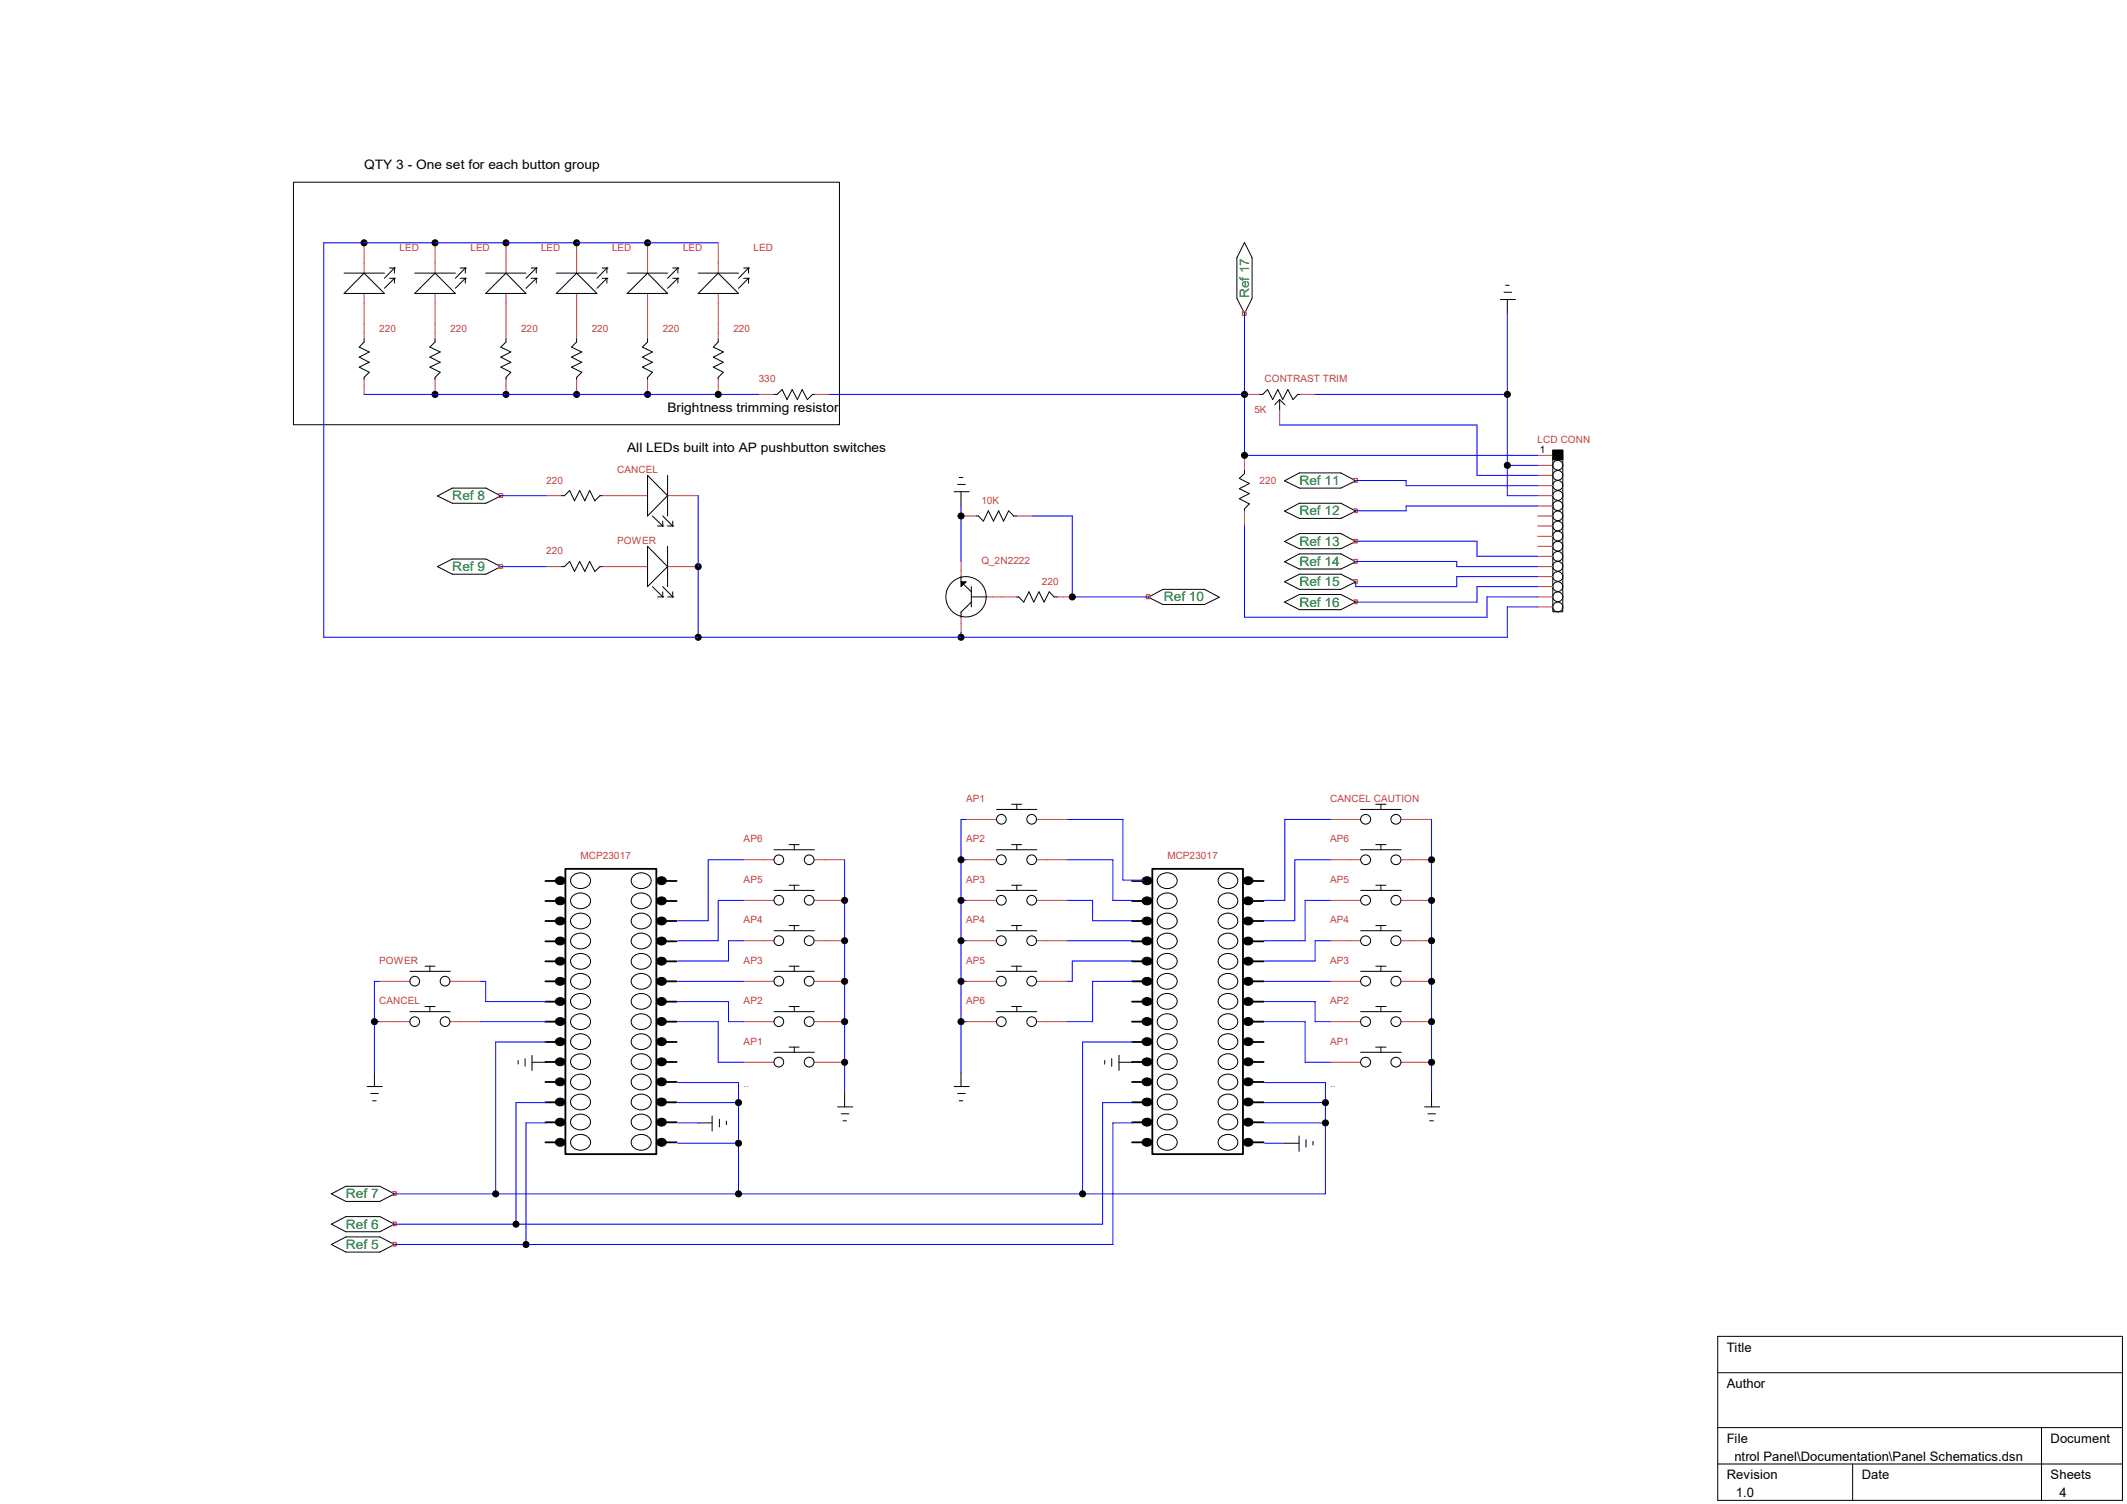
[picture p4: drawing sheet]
<svg xmlns="http://www.w3.org/2000/svg" width="297mm" height="210mm" viewBox="0 0 297 210" stroke-linecap="round" stroke-linejoin="round" font-family="sans-serif">
<g fill="none" stroke="#000" stroke-width=".25">
<path d="M76.2 139.9h1.4M76.2 137h1.4M76.2 134.2h1.4M76.2 131.4h1.4M76.2 128.6h1.4M76.2 125.8h1.4M76.2 123h1.4M79 121.3h12.7v39.9h-12.7zM93.1 137h1.4M93.1 139.9h1.4M93.1 134.2h1.4M93.1 131.4h1.4"/>
<path d="M93.1 128.6h1.4M93.1 125.8h1.4M93.1 123h1.4M158.1 139.9h1.4M158.1 137h1.4M158.1 134.2h1.4M158.1 131.4h1.4M158.1 128.6h1.4M158.1 125.8h1.4M158.1 123h1.4M160.9 121.3h12.7v39.9h-12.7zM175 137h1.4"/>
<path d="M175 139.9h1.4M175 134.2h1.4M175 131.4h1.4M175 128.6h1.4M175 125.8h1.4M175 123h1.4M76.2 159.5h1.4M76.2 156.7h1.4M76.2 153.9h1.4M76.2 151.1h1.4M76.2 148.3h1.4M76.2 145.5h1.4"/>
<path d="M76.2 142.7h1.4M93.1 151.1h1.4M93.1 153.9h1.4M93.1 156.7h1.4M93.1 159.5h1.4M93.1 148.3h1.4M93.1 142.7h1.4M93.1 145.5h1.4M158.1 159.5h1.4M158.1 156.7h1.4M158.1 153.9h1.4M158.1 151.1h1.4"/>
<path d="M158.1 148.3h1.4M158.1 145.5h1.4M158.1 142.7h1.4M175 151.1h1.4M175 153.9h1.4M175 156.7h1.4M175 159.5h1.4M175 148.3h1.4M175 142.7h1.4M175 145.5h1.4"/>
</g>
<g fill="none" stroke="#000" stroke-width=".14">
<path d="M41 25.4h76.2v33.9h-76.2zM48 38.1h5.7M50.8 38.1l2.9 2.9h-5.7zM54.4 38.9h.7M54.4 37.4h.7M55.1 38.9h.1M55.1 37.4h.1M55.1 38.9l-1.4 1.4M55.1 37.4v.7M55.1 38.9v.6M55.1 37.4l-1.4 1.5M57.9 38.1h5.7"/>
<path d="M60.7 38.1l2.9 2.9h-5.7zM64.3 38.9h.7M64.3 37.4h.7M65 38.9h.1M65 37.4h.1M65 38.9l-1.4 1.4M65 37.4v.7M65 38.9v.6M65 37.4l-1.4 1.5M67.8 38.1h5.6M70.7 38.1l2.7 2.9h-5.6zM74.2 38.9h.7"/>
<path d="M74.2 37.4h.7M74.9 38.9h.1M74.9 37.4h.1M74.9 38.9l-1.5 1.4M74.9 37.4v.7M74.9 38.9v.6M74.9 37.4l-1.5 1.5M77.7 38.1h5.7M80.5 38.1l2.9 2.9h-5.7zM84.1 38.9h.7M84.1 37.4h.7M84.8 38.9h.1"/>
<path d="M84.8 37.4h.1M84.8 38.9l-1.4 1.4M84.8 37.4v.7M84.8 38.9v.6M84.8 37.4l-1.4 1.5M87.6 38.1h5.6M90.4 38.1l2.8 2.9h-5.6zM93.9 38.9h.8M93.9 37.4h.8M94.7 38.9h.1M94.7 37.4h.1M94.7 38.9l-1.5 1.4"/>
<path d="M94.7 37.4v.7M94.7 38.9v.6M94.7 37.4l-1.5 1.5M97.5 38.1h5.6M100.3 38.1l2.8 2.9h-5.6zM103.8 38.9h.7M103.8 37.4h.7M104.5 38.9h.1M104.5 37.4h.1M104.5 38.9l-1.4 1.4M104.5 37.4v.7M104.5 38.9v.6"/>
<path d="M104.5 37.4l-1.4 1.5M173.8 33.9l1 2.1v5.7l-1 2.1-1.1-2.1v-5.7zM210.2 39.8h.5M50.8 47.3v.5l-.6 .7 1.4 .6-1.4 .8 1.4 .7-1.4 .7 1.4 .7-.8 .7v.3M60.7 47.3v.5l-.7 .7 1.5 .6-1.5 .8 1.5 .7-1.5 .7 1.5 .7-.8 .7v.3M70.7 47.3v.5l-.8 .7 1.4 .6-1.4 .8 1.4 .7-1.4 .7 1.4 .7-.6 .7v.3M80.5 47.3v.5l-.7 .7 1.4 .6-1.4 .8 1.4 .7-1.4 .7 1.4 .7-.7 .7v.3M90.4 47.3v.5l-.7 .7 1.4 .6-1.4 .8 1.4 .7-1.4 .7 1.4 .7-.7 .7v.3M100.3 47.3v.5l-.7 .7 1.4 .6-1.4 .8 1.4 .7-1.4 .7 1.4 .7-.7 .7v.3M108.1 55.1h.4l.7-.7 .7 1.4 .7-1.4 .7 1.4 .7-1.4 .7 1.4 .8-.7h.2M175.9 55.1h.4l.7-.7 .7 1.4 .7-1.4 .7 1.4 .7-1.4 .8 1.4 .6-.7h.3M178.7 55.8v1.4"/>
<path d="M178.7 55.8l-.7 .7M178.7 55.8l.7 .7M209.5 41.8h2.1M210 40.8h1.1M210.5 41.8v2M61.1 79.1l2.1-1h4.7l2 1-2 1.1h-4.7zM61.1 69.3l2.1-1.1h4.7l2 1.1-2 1h-4.7zM78.4 69.2h.4l.7-.7 .7 1.4 .7-1.4 .8 1.4 .6-1.4 .8 1.4 .7-.7h.3M78.4 79.1h.4l.7-.7 .7 1.4 .7-1.4 .8 1.4 .6-1.4 .8 1.4 .7-.7h.3M90.4 66.4l2.8 2.8-2.8 2.9zM90.4 76.3l2.8 2.8-2.8 2.8zM91.1 72.1l1.4 1.3"/>
<path d="M91.8 73.4h.7M92.5 73.4h.1M92.5 72.8v.6M92.5 72.1l1.4 1.3M93.2 66.4v5.7M93.2 76.3v5.6M93.2 73.4h.7M93.9 73.4h.1M93.9 72.8v.6M133.2 68.7h2.1M133.7 67.6h1.1M133.9 66.7h.6"/>
<path d="M134.2 68.7v2M136.3 72.1h.3l.7 .7 .7-1.5 .7 1.5 .7-1.5 .7 1.5 .7-1.5 .8 .8h.4M173.8 65.7v.4l-.7 .7 1.4 .7-1.4 .7 1.4 .7-1.4 .7 1.4 .8-.7 .7v.2M179.4 67.1l2-1.1h5.8l2.1 1.1-2.1 1.1h-5.8zM179.4 71.4l2-1.1h5.8l2.1 1.1-2.1 1h-5.8zM179.4 75.6l2-1.1h5.8l2.1 1.1-2.1 1h-5.8zM179.4 78.4l2-1.1h5.8l2.1 1.1-2.1 1.1h-5.8zM216.8 62.9h1.4v22.5h-1.4zM91.1 81.9l1.4 1.5M91.8 83.4h.7M92.5 83.4h.1M92.5 82.6v.8"/>
<path d="M92.5 81.9l1.4 1.5M93.2 83.4h.7M93.9 83.4h.1M93.9 82.6v.8M134.2 80.5v.7l1.4 1.4M135.6 84.1l-1.4 1.4v.7M135.6 81.9v2.9M135.6 83.4h2.2M142 83.4h.2l.8 .7 .7-1.5 .7 1.5 .7-1.5 .7 1.5 .7-1.5 .7 .8h.4M160.4 83.4l2-1.1h5.8l2.1 1.1-2.1 1h-5.8zM179.4 81.2l2-1h5.8l2.1 1-2.1 1.1h-5.8zM179.4 84.1l2-1.1h5.8l2.1 1.1-2.1 1h-5.8z"/>
<path d="M108.1 118.7h5.6M110.2 117.9h1.4M110.9 117.9v.8M139.1 118.7h5.7M139.1 113h5.7M141.3 117.9h1.4M141.3 112.3h1.4M142 112.3v.7M142 117.9v.8M190 118.7h5.7M190 113h5.7M192.1 117.9h1.4"/>
<path d="M192.1 112.3h1.4M192.8 112.3v.7M192.8 117.9v.8M57.2 135.6h5.7M59.4 134.9h1.3M60 134.9v.7M79.9 139.2a1.48 1.48 0 0 1 2.6 .6 1.44 1.44 0 0 1-1.4 1.1 1.44 1.44 0 0 1-1.4-1.1zM79.9 136.4a1.48 1.48 0 0 1 2.6 .6 1.44 1.44 0 0 1-1.4 1.1 1.44 1.44 0 0 1-1.4-1.1zM79.9 133.6a1.48 1.48 0 0 1 2.6 .6 1.44 1.44 0 0 1-1.4 1.1 1.44 1.44 0 0 1-1.4-1.1zM79.9 130.8a1.48 1.48 0 0 1 2.6 .6 1.44 1.44 0 0 1-1.4 1.1 1.44 1.44 0 0 1-1.4-1.1zM79.9 128a1.48 1.48 0 0 1 2.6 .6 1.44 1.44 0 0 1-1.4 1.1 1.44 1.44 0 0 1-1.4-1.1zM79.9 125.1a1.48 1.48 0 0 1 2.6 .7 1.44 1.44 0 0 1-1.4 1.1 1.44 1.44 0 0 1-1.4-1.1z"/>
<path d="M79.9 122.3a1.48 1.48 0 0 1 2.6 .7 1.44 1.44 0 0 1-1.4 1.1 1.44 1.44 0 0 1-1.4-1.1zM88.4 139.2a1.48 1.48 0 0 1 2.5 .6 1.44 1.44 0 0 1-1.4 1.1 1.44 1.44 0 0 1-1.4-1.1zM88.4 136.4a1.48 1.48 0 0 1 2.5 .6 1.44 1.44 0 0 1-1.4 1.1 1.44 1.44 0 0 1-1.4-1.1zM88.4 133.6a1.48 1.48 0 0 1 2.5 .6 1.44 1.44 0 0 1-1.4 1.1 1.44 1.44 0 0 1-1.4-1.1zM88.4 130.8a1.48 1.48 0 0 1 2.5 .6 1.44 1.44 0 0 1-1.4 1.1 1.44 1.44 0 0 1-1.4-1.1zM88.4 128a1.48 1.48 0 0 1 2.5 .6 1.44 1.44 0 0 1-1.4 1.1 1.44 1.44 0 0 1-1.4-1.1zM88.4 125.1a1.48 1.48 0 0 1 2.5 .7 1.44 1.44 0 0 1-1.4 1.1 1.44 1.44 0 0 1-1.4-1.1zM88.4 122.3a1.48 1.48 0 0 1 2.5 .7 1.44 1.44 0 0 1-1.4 1.1 1.44 1.44 0 0 1-1.4-1.1zM108.1 135.6h5.6M108.1 130h5.6M108.1 124.3h5.6M110.2 134.9h1.4"/>
<path d="M110.2 129.2h1.4M110.2 123.6h1.4M110.9 123.6v.7M110.9 129.2v.8M110.9 134.9v.7M139.1 135.6h5.7M139.1 130h5.7M139.1 124.3h5.7M141.3 134.9h1.4M141.3 129.2h1.4M141.3 123.6h1.4M142 123.6v.7"/>
<path d="M142 129.2v.8M142 134.9v.7M161.9 139.2a1.48 1.48 0 0 1 2.5 .6 1.44 1.44 0 0 1-1.4 1.1 1.44 1.44 0 0 1-1.4-1.1zM161.9 136.4a1.48 1.48 0 0 1 2.5 .6 1.44 1.44 0 0 1-1.4 1.1 1.44 1.44 0 0 1-1.4-1.1zM161.9 133.6a1.48 1.48 0 0 1 2.5 .6 1.44 1.44 0 0 1-1.4 1.1 1.44 1.44 0 0 1-1.4-1.1zM161.9 130.8a1.48 1.48 0 0 1 2.5 .6 1.44 1.44 0 0 1-1.4 1.1 1.44 1.44 0 0 1-1.4-1.1zM161.9 128a1.48 1.48 0 0 1 2.5 .6 1.44 1.44 0 0 1-1.4 1.1 1.44 1.44 0 0 1-1.4-1.1zM161.9 125.1a1.48 1.48 0 0 1 2.5 .7 1.44 1.44 0 0 1-1.4 1.1 1.44 1.44 0 0 1-1.4-1.1zM161.9 122.3a1.48 1.48 0 0 1 2.5 .7 1.44 1.44 0 0 1-1.4 1.1 1.44 1.44 0 0 1-1.4-1.1zM170.4 139.2a1.45 1.45 0 0 1 2.4 .6 1.41 1.41 0 0 1-1.3 1.1 1.41 1.41 0 0 1-1.4-1.1zM170.4 136.4a1.45 1.45 0 0 1 2.4 .6 1.41 1.41 0 0 1-1.3 1.1 1.41 1.41 0 0 1-1.4-1.1zM170.4 133.6a1.45 1.45 0 0 1 2.4 .6 1.41 1.41 0 0 1-1.3 1.1 1.41 1.41 0 0 1-1.4-1.1z"/>
<path d="M170.4 130.8a1.45 1.45 0 0 1 2.4 .6 1.41 1.41 0 0 1-1.3 1.1 1.41 1.41 0 0 1-1.4-1.1zM170.4 128a1.45 1.45 0 0 1 2.4 .6 1.41 1.41 0 0 1-1.3 1.1 1.41 1.41 0 0 1-1.4-1.1zM170.4 125.1a1.45 1.45 0 0 1 2.4 .7 1.41 1.41 0 0 1-1.3 1.1 1.41 1.41 0 0 1-1.4-1.1zM170.4 122.3a1.45 1.45 0 0 1 2.4 .7 1.41 1.41 0 0 1-1.3 1.1 1.41 1.41 0 0 1-1.4-1.1zM190 135.6h5.7M190 130h5.7M190 124.3h5.7M192.1 134.9h1.4M192.1 129.2h1.4M192.1 123.6h1.4M192.8 123.6v.7M192.8 129.2v.8"/>
<path d="M192.8 134.9v.7M51.3 151.7h2.1M51.8 152.7h1M52 153.7h.5M52.3 149.7v2M57.2 141.3h5.7M59.4 140.5h1.3M60 140.5v.8M72.3 148.1v.5M73.3 147.8v1.1M74.3 147.4v2.1M74.3 148.3h2"/>
<path d="M79.9 158.9a1.48 1.48 0 0 1 2.6 .6 1.44 1.44 0 0 1-1.4 1.1 1.44 1.44 0 0 1-1.4-1.1zM79.9 156a1.48 1.48 0 0 1 2.6 .7 1.44 1.44 0 0 1-1.4 1.1 1.44 1.44 0 0 1-1.4-1.1zM79.9 153.2a1.48 1.48 0 0 1 2.6 .7 1.44 1.44 0 0 1-1.4 1.1 1.44 1.44 0 0 1-1.4-1.1zM79.9 150.4a1.48 1.48 0 0 1 2.6 .7 1.44 1.44 0 0 1-1.4 1.1 1.44 1.44 0 0 1-1.4-1.1zM79.9 147.6a1.48 1.48 0 0 1 2.6 .7 1.44 1.44 0 0 1-1.4 1.1 1.44 1.44 0 0 1-1.4-1.1zM79.9 144.8a1.48 1.48 0 0 1 2.6 .7 1.44 1.44 0 0 1-1.4 1.1 1.44 1.44 0 0 1-1.4-1.1zM79.9 142a1.48 1.48 0 0 1 2.6 .7 1.44 1.44 0 0 1-1.4 1.1 1.44 1.44 0 0 1-1.4-1.1zM88.4 158.9a1.48 1.48 0 0 1 2.5 .6 1.44 1.44 0 0 1-1.4 1.1 1.44 1.44 0 0 1-1.4-1.1zM88.4 156a1.48 1.48 0 0 1 2.5 .7 1.44 1.44 0 0 1-1.4 1.1 1.44 1.44 0 0 1-1.4-1.1zM88.4 153.2a1.48 1.48 0 0 1 2.5 .7 1.44 1.44 0 0 1-1.4 1.1 1.44 1.44 0 0 1-1.4-1.1zM88.4 150.4a1.48 1.48 0 0 1 2.5 .7 1.44 1.44 0 0 1-1.4 1.1 1.44 1.44 0 0 1-1.4-1.1zM88.4 147.6a1.48 1.48 0 0 1 2.5 .7 1.44 1.44 0 0 1-1.4 1.1 1.44 1.44 0 0 1-1.4-1.1z"/>
<path d="M88.4 144.8a1.48 1.48 0 0 1 2.5 .7 1.44 1.44 0 0 1-1.4 1.1 1.44 1.44 0 0 1-1.4-1.1zM88.4 142a1.48 1.48 0 0 1 2.5 .7 1.44 1.44 0 0 1-1.4 1.1 1.44 1.44 0 0 1-1.4-1.1zM97.5 156.8h1.9M99.4 155.8v2.1M100.5 156.3v1.1M101.4 156.5v.6M108.1 146.9h5.6M108.1 141.3h5.6M110.2 146.2h1.4M110.2 140.5h1.4M110.9 140.5v.8M110.9 146.2v.7"/>
<path d="M117 154.6h2.1M117.5 155.5h1M117.7 156.5h.5M117.9 152.6v2M133.2 151.7h2.1M133.7 152.7h1.1M133.9 153.7h.6M134.2 149.7v2M139.1 141.3h5.7M141.3 140.5h1.4M142 140.5v.8M154.3 148.1v.5"/>
<path d="M155.2 147.8v1.1M156.3 148.3h1.9M156.3 147.4v2.1M161.9 158.9a1.48 1.48 0 0 1 2.5 .6 1.44 1.44 0 0 1-1.4 1.1 1.44 1.44 0 0 1-1.4-1.1zM161.9 156a1.48 1.48 0 0 1 2.5 .7 1.44 1.44 0 0 1-1.4 1.1 1.44 1.44 0 0 1-1.4-1.1zM161.9 153.2a1.48 1.48 0 0 1 2.5 .7 1.44 1.44 0 0 1-1.4 1.1 1.44 1.44 0 0 1-1.4-1.1zM161.9 150.4a1.48 1.48 0 0 1 2.5 .7 1.44 1.44 0 0 1-1.4 1.1 1.44 1.44 0 0 1-1.4-1.1zM161.9 147.6a1.48 1.48 0 0 1 2.5 .7 1.44 1.44 0 0 1-1.4 1.1 1.44 1.44 0 0 1-1.4-1.1zM161.9 144.8a1.48 1.48 0 0 1 2.5 .7 1.44 1.44 0 0 1-1.4 1.1 1.44 1.44 0 0 1-1.4-1.1zM161.9 142a1.48 1.48 0 0 1 2.5 .7 1.44 1.44 0 0 1-1.4 1.1 1.44 1.44 0 0 1-1.4-1.1zM170.4 158.9a1.45 1.45 0 0 1 2.4 .6 1.41 1.41 0 0 1-1.3 1.1 1.41 1.41 0 0 1-1.4-1.1zM170.4 156a1.45 1.45 0 0 1 2.4 .7 1.41 1.41 0 0 1-1.3 1.1 1.41 1.41 0 0 1-1.4-1.1z"/>
<path d="M170.4 153.2a1.45 1.45 0 0 1 2.4 .7 1.41 1.41 0 0 1-1.3 1.1 1.41 1.41 0 0 1-1.4-1.1zM170.4 150.4a1.45 1.45 0 0 1 2.4 .7 1.41 1.41 0 0 1-1.3 1.1 1.41 1.41 0 0 1-1.4-1.1zM170.4 147.6a1.45 1.45 0 0 1 2.4 .7 1.41 1.41 0 0 1-1.3 1.1 1.41 1.41 0 0 1-1.4-1.1zM170.4 144.8a1.45 1.45 0 0 1 2.4 .7 1.41 1.41 0 0 1-1.3 1.1 1.41 1.41 0 0 1-1.4-1.1zM170.4 142a1.45 1.45 0 0 1 2.4 .7 1.41 1.41 0 0 1-1.3 1.1 1.41 1.41 0 0 1-1.4-1.1zM179.4 159.6h2M181.4 158.6v2.2M182.4 159.1v1.1M183.3 159.4v.5M190 146.9h5.7M190 141.3h5.7M192.1 146.2h1.4"/>
<path d="M192.1 140.5h1.4M192.8 140.5v.8M192.8 146.2v.7M198.9 154.6h2.1M199.4 155.5h1M199.6 156.5h.6M199.9 152.6v2M46.3 173.8l2-1.1h4.7l2.1 1.1-2.1 1h-4.7zM46.3 170.9l2-1h4.7l2.1 1-2.1 1.1h-4.7zM46.3 166.7l2-1h4.7l2.1 1-2.1 1.1h-4.7zM239.9 186.6h56.5v22.9h-56.5zM239.9 191.7h56.5"/>
<path d="M239.9 199.3h56.5M285.1 199.3v10.2M239.9 204.4h56.5M258.7 204.4v5.1"/>
<circle cx="217.5" cy="79.1" r=".69"/>
<circle cx="217.5" cy="69.2" r=".69"/>
<circle cx="217.5" cy="74.9" r=".69"/>
<circle cx="217.5" cy="65" r=".69"/>
<circle cx="217.5" cy="72" r=".69"/>
<circle cx="217.5" cy="76.3" r=".69"/>
<circle cx="217.5" cy="77.7" r=".69"/>
<circle cx="217.5" cy="67.8" r=".69"/>
<circle cx="217.5" cy="70.6" r=".69"/>
<circle cx="217.5" cy="66.4" r=".69"/>
<circle cx="217.5" cy="73.5" r=".69"/>
<circle cx="134.9" cy="83.3" r="2.82"/>
<circle cx="217.5" cy="80.5" r=".69"/>
<circle cx="217.5" cy="81.9" r=".69"/>
<circle cx="217.5" cy="83.3" r=".69"/>
<circle cx="217.5" cy="84.8" r=".69"/>
<circle cx="139.8" cy="114.4" r=".68"/>
<circle cx="144.1" cy="114.4" r=".68"/>
<circle cx="190.7" cy="114.4" r=".69"/>
<circle cx="194.9" cy="114.4" r=".69"/>
<circle cx="57.9" cy="137" r=".68"/>
<circle cx="62.1" cy="137" r=".68"/>
<circle cx="108.8" cy="125.7" r=".68"/>
<circle cx="108.8" cy="137" r=".68"/>
<circle cx="108.8" cy="131.4" r=".68"/>
<circle cx="108.8" cy="120.1" r=".68"/>
<circle cx="113" cy="137" r=".68"/>
<circle cx="113" cy="120.1" r=".68"/>
<circle cx="113" cy="131.4" r=".68"/>
<circle cx="113" cy="125.7" r=".68"/>
<circle cx="139.8" cy="131.4" r=".68"/>
<circle cx="139.8" cy="125.7" r=".68"/>
<circle cx="139.8" cy="137" r=".68"/>
<circle cx="139.8" cy="120.1" r=".68"/>
<circle cx="144.1" cy="125.7" r=".68"/>
<circle cx="144.1" cy="131.4" r=".68"/>
<circle cx="144.1" cy="120.1" r=".68"/>
<circle cx="144.1" cy="137" r=".68"/>
<circle cx="190.7" cy="125.7" r=".69"/>
<circle cx="190.7" cy="120.1" r=".69"/>
<circle cx="190.7" cy="131.4" r=".69"/>
<circle cx="190.7" cy="137" r=".69"/>
<circle cx="194.9" cy="137" r=".69"/>
<circle cx="194.9" cy="131.4" r=".69"/>
<circle cx="194.9" cy="125.7" r=".69"/>
<circle cx="194.9" cy="120.1" r=".69"/>
<circle cx="57.9" cy="142.7" r=".68"/>
<circle cx="62.1" cy="142.7" r=".68"/>
<circle cx="108.8" cy="148.3" r=".68"/>
<circle cx="108.8" cy="142.7" r=".68"/>
<circle cx="113" cy="148.3" r=".68"/>
<circle cx="113" cy="142.7" r=".68"/>
<circle cx="139.8" cy="142.7" r=".68"/>
<circle cx="144.1" cy="142.7" r=".68"/>
<circle cx="190.7" cy="142.7" r=".69"/>
<circle cx="190.7" cy="148.3" r=".69"/>
<circle cx="194.9" cy="142.7" r=".69"/>
<circle cx="194.9" cy="148.3" r=".69"/>
</g>
<g fill="#000" stroke="#000" stroke-width=".14">
<path d="M216.8 62.9h1.4v1.3h-1.4z" fill-rule="evenodd"/>
<path d="M77.8 139.5a.62 .62 0 0 1 .8-.1 .62 .62 0 0 1 .1 .8 .62 .62 0 0 1-.9 .1 .62 .62 0 0 1 0-.8z" fill-rule="evenodd"/>
<path d="M77.8 136.6a.62 .62 0 0 1 .8 0 .62 .62 0 0 1 .1 .8 .62 .62 0 0 1-.9 .1 .62 .62 0 0 1 0-.9z" fill-rule="evenodd"/>
<path d="M77.8 133.8a.62 .62 0 0 1 .8-.1 .62 .62 0 0 1 .1 .9 .62 .62 0 0 1-.9 .1 .62 .62 0 0 1 0-.9z" fill-rule="evenodd"/>
<path d="M77.8 131a.62 .62 0 0 1 .8-.1 .62 .62 0 0 1 .1 .9 .62 .62 0 0 1-.9 .1 .62 .62 0 0 1 0-.9z" fill-rule="evenodd"/>
<path d="M77.8 128.2a.62 .62 0 0 1 .8-.1 .62 .62 0 0 1 .1 .9 .62 .62 0 0 1-.9 .1 .62 .62 0 0 1 0-.9z" fill-rule="evenodd"/>
<path d="M77.8 125.4a.62 .62 0 0 1 .8-.1 .62 .62 0 0 1 .1 .9 .62 .62 0 0 1-.9 .1 .62 .62 0 0 1 0-.9z" fill-rule="evenodd"/>
<path d="M77.8 122.6a.62 .62 0 0 1 .8-.1 .62 .62 0 0 1 .1 .9 .62 .62 0 0 1-.9 .1 .62 .62 0 0 1 0-.9z" fill-rule="evenodd"/>
<path d="M91.9 136.6a.62 .62 0 0 1 .9 0 .62 .62 0 0 1 .1 .8 .62 .62 0 0 1-.9 .1 .62 .62 0 0 1-.1-.9z" fill-rule="evenodd"/>
<path d="M91.9 139.5a.62 .62 0 0 1 .9-.1 .62 .62 0 0 1 .1 .8 .62 .62 0 0 1-.9 .1 .62 .62 0 0 1-.1-.8z" fill-rule="evenodd"/>
<path d="M91.9 133.8a.62 .62 0 0 1 .9-.1 .62 .62 0 0 1 .1 .9 .62 .62 0 0 1-.9 .1 .62 .62 0 0 1-.1-.9z" fill-rule="evenodd"/>
<path d="M91.9 131a.62 .62 0 0 1 .9-.1 .62 .62 0 0 1 .1 .9 .62 .62 0 0 1-.9 .1 .62 .62 0 0 1-.1-.9z" fill-rule="evenodd"/>
<path d="M91.9 128.2a.62 .62 0 0 1 .9-.1 .62 .62 0 0 1 .1 .9 .62 .62 0 0 1-.9 .1 .62 .62 0 0 1-.1-.9z" fill-rule="evenodd"/>
<path d="M91.9 125.4a.62 .62 0 0 1 .9-.1 .62 .62 0 0 1 .1 .9 .62 .62 0 0 1-.9 .1 .62 .62 0 0 1-.1-.9z" fill-rule="evenodd"/>
<path d="M91.9 122.6a.62 .62 0 0 1 .9-.1 .62 .62 0 0 1 .1 .9 .62 .62 0 0 1-.9 .1 .62 .62 0 0 1-.1-.9z" fill-rule="evenodd"/>
<path d="M159.7 139.5a.68 .68 0 0 1 .8-.1 .68 .68 0 0 1 .3 .7 .69 .69 0 0 1-.8 .3 .69 .69 0 0 1-.5-.8z" fill-rule="evenodd"/>
<path d="M159.7 136.6a.68 .68 0 0 1 .8-.1 .68 .68 0 0 1 .3 .7 .69 .69 0 0 1-.8 .4 .69 .69 0 0 1-.5-.8z" fill-rule="evenodd"/>
<path d="M159.7 133.8a.68 .68 0 0 1 .8-.1 .68 .68 0 0 1 .3 .7 .69 .69 0 0 1-.8 .4 .69 .69 0 0 1-.5-.8z" fill-rule="evenodd"/>
<path d="M159.7 131a.68 .68 0 0 1 .8-.1 .68 .68 0 0 1 .3 .7 .69 .69 0 0 1-.8 .3 .69 .69 0 0 1-.5-.7z" fill-rule="evenodd"/>
<path d="M159.7 128.2a.68 .68 0 0 1 .8-.1 .68 .68 0 0 1 .3 .7 .69 .69 0 0 1-.8 .4 .69 .69 0 0 1-.5-.8z" fill-rule="evenodd"/>
<path d="M159.7 125.4a.68 .68 0 0 1 .8-.1 .68 .68 0 0 1 .3 .7 .69 .69 0 0 1-.8 .3 .69 .69 0 0 1-.5-.7z" fill-rule="evenodd"/>
<path d="M159.7 122.6a.68 .68 0 0 1 .8-.1 .68 .68 0 0 1 .3 .7 .69 .69 0 0 1-.8 .3 .69 .69 0 0 1-.5-.7z" fill-rule="evenodd"/>
<path d="M173.8 136.6a.62 .62 0 0 1 .9 0 .62 .62 0 0 1 .1 .8 .62 .62 0 0 1-.9 .1 .62 .62 0 0 1-.1-.9z" fill-rule="evenodd"/>
<path d="M173.8 139.5a.62 .62 0 0 1 .9-.1 .62 .62 0 0 1 .1 .8 .62 .62 0 0 1-.9 .1 .62 .62 0 0 1-.1-.8z" fill-rule="evenodd"/>
<path d="M173.8 133.8a.62 .62 0 0 1 .9-.1 .62 .62 0 0 1 .1 .9 .62 .62 0 0 1-.9 .1 .62 .62 0 0 1-.1-.9z" fill-rule="evenodd"/>
<path d="M173.8 131a.62 .62 0 0 1 .9-.1 .62 .62 0 0 1 .1 .9 .62 .62 0 0 1-.9 .1 .62 .62 0 0 1-.1-.9z" fill-rule="evenodd"/>
<path d="M173.8 128.2a.62 .62 0 0 1 .9-.1 .62 .62 0 0 1 .1 .9 .62 .62 0 0 1-.9 .1 .62 .62 0 0 1-.1-.9z" fill-rule="evenodd"/>
<path d="M173.8 125.4a.62 .62 0 0 1 .9-.1 .62 .62 0 0 1 .1 .9 .62 .62 0 0 1-.9 .1 .62 .62 0 0 1-.1-.9z" fill-rule="evenodd"/>
<path d="M173.8 122.6a.62 .62 0 0 1 .9-.1 .62 .62 0 0 1 .1 .9 .62 .62 0 0 1-.9 .1 .62 .62 0 0 1-.1-.9z" fill-rule="evenodd"/>
<path d="M77.8 159.1a.62 .62 0 0 1 .8-.1 .62 .62 0 0 1 .1 .9 .62 .62 0 0 1-.9 .1 .62 .62 0 0 1 0-.9z" fill-rule="evenodd"/>
<path d="M77.8 156.3a.62 .62 0 0 1 .8-.1 .62 .62 0 0 1 .1 .9 .62 .62 0 0 1-.9 .1 .62 .62 0 0 1 0-.9z" fill-rule="evenodd"/>
<path d="M77.8 153.5a.62 .62 0 0 1 .8-.1 .62 .62 0 0 1 .1 .9 .62 .62 0 0 1-.9 .1 .62 .62 0 0 1 0-.9z" fill-rule="evenodd"/>
<path d="M77.8 150.7a.62 .62 0 0 1 .8-.1 .62 .62 0 0 1 .1 .9 .62 .62 0 0 1-.9 0 .62 .62 0 0 1 0-.8z" fill-rule="evenodd"/>
<path d="M77.8 147.9a.62 .62 0 0 1 .8-.1 .62 .62 0 0 1 .1 .9 .62 .62 0 0 1-.9 .1 .62 .62 0 0 1 0-.9z" fill-rule="evenodd"/>
<path d="M77.8 145.1a.62 .62 0 0 1 .8-.1 .62 .62 0 0 1 .1 .8 .62 .62 0 0 1-.9 .1 .62 .62 0 0 1 0-.8z" fill-rule="evenodd"/>
<path d="M77.8 142.3a.62 .62 0 0 1 .8-.1 .62 .62 0 0 1 .1 .8 .62 .62 0 0 1-.9 .1 .62 .62 0 0 1 0-.8z" fill-rule="evenodd"/>
<path d="M91.9 150.7a.62 .62 0 0 1 .9-.1 .62 .62 0 0 1 .1 .9 .62 .62 0 0 1-.9 0 .62 .62 0 0 1-.1-.8z" fill-rule="evenodd"/>
<path d="M91.9 153.5a.62 .62 0 0 1 .9-.1 .62 .62 0 0 1 .1 .9 .62 .62 0 0 1-.9 .1 .62 .62 0 0 1-.1-.9z" fill-rule="evenodd"/>
<path d="M91.9 156.3a.62 .62 0 0 1 .9-.1 .62 .62 0 0 1 .1 .9 .62 .62 0 0 1-.9 .1 .62 .62 0 0 1-.1-.9z" fill-rule="evenodd"/>
<path d="M91.9 159.1a.62 .62 0 0 1 .9-.1 .62 .62 0 0 1 .1 .9 .62 .62 0 0 1-.9 .1 .62 .62 0 0 1-.1-.9z" fill-rule="evenodd"/>
<path d="M91.9 147.9a.62 .62 0 0 1 .9-.1 .62 .62 0 0 1 .1 .9 .62 .62 0 0 1-.9 .1 .62 .62 0 0 1-.1-.9z" fill-rule="evenodd"/>
<path d="M91.9 142.3a.62 .62 0 0 1 .9-.1 .62 .62 0 0 1 .1 .8 .62 .62 0 0 1-.9 .1 .62 .62 0 0 1-.1-.8z" fill-rule="evenodd"/>
<path d="M91.9 145.1a.62 .62 0 0 1 .9-.1 .62 .62 0 0 1 .1 .8 .62 .62 0 0 1-.9 .1 .62 .62 0 0 1-.1-.8z" fill-rule="evenodd"/>
<path d="M159.7 159.1a.68 .68 0 0 1 .8-.1 .68 .68 0 0 1 .3 .7 .69 .69 0 0 1-.8 .4 .69 .69 0 0 1-.5-.8z" fill-rule="evenodd"/>
<path d="M159.7 156.3a.68 .68 0 0 1 .8-.1 .68 .68 0 0 1 .3 .7 .69 .69 0 0 1-.8 .3 .69 .69 0 0 1-.5-.7z" fill-rule="evenodd"/>
<path d="M159.7 153.5a.68 .68 0 0 1 .8-.1 .68 .68 0 0 1 .3 .7 .69 .69 0 0 1-.8 .3 .69 .69 0 0 1-.5-.7z" fill-rule="evenodd"/>
<path d="M159.7 150.7a.68 .68 0 0 1 .8-.1 .68 .68 0 0 1 .3 .7 .69 .69 0 0 1-.8 .3 .69 .69 0 0 1-.5-.7z" fill-rule="evenodd"/>
<path d="M159.7 147.9a.68 .68 0 0 1 .8-.1 .68 .68 0 0 1 .3 .7 .69 .69 0 0 1-.8 .3 .69 .69 0 0 1-.5-.7z" fill-rule="evenodd"/>
<path d="M159.7 145.1a.68 .68 0 0 1 .8-.1 .68 .68 0 0 1 .3 .7 .69 .69 0 0 1-.8 .3 .69 .69 0 0 1-.5-.8z" fill-rule="evenodd"/>
<path d="M159.7 142.3a.68 .68 0 0 1 .8-.2 .68 .68 0 0 1 .3 .8 .69 .69 0 0 1-.8 .3 .69 .69 0 0 1-.5-.8z" fill-rule="evenodd"/>
<path d="M173.8 150.7a.62 .62 0 0 1 .9-.1 .62 .62 0 0 1 .1 .9 .62 .62 0 0 1-.9 0 .62 .62 0 0 1-.1-.8z" fill-rule="evenodd"/>
<path d="M173.8 153.5a.62 .62 0 0 1 .9-.1 .62 .62 0 0 1 .1 .9 .62 .62 0 0 1-.9 .1 .62 .62 0 0 1-.1-.9z" fill-rule="evenodd"/>
<path d="M173.8 156.3a.62 .62 0 0 1 .9-.1 .62 .62 0 0 1 .1 .9 .62 .62 0 0 1-.9 .1 .62 .62 0 0 1-.1-.9z" fill-rule="evenodd"/>
<path d="M173.8 159.1a.62 .62 0 0 1 .9-.1 .62 .62 0 0 1 .1 .9 .62 .62 0 0 1-.9 .1 .62 .62 0 0 1-.1-.9z" fill-rule="evenodd"/>
<path d="M173.8 147.9a.62 .62 0 0 1 .9-.1 .62 .62 0 0 1 .1 .9 .62 .62 0 0 1-.9 .1 .62 .62 0 0 1-.1-.9z" fill-rule="evenodd"/>
<path d="M173.8 142.3a.62 .62 0 0 1 .9-.1 .62 .62 0 0 1 .1 .8 .62 .62 0 0 1-.9 .1 .62 .62 0 0 1-.1-.8z" fill-rule="evenodd"/>
<path d="M173.8 145.1a.62 .62 0 0 1 .9-.1 .62 .62 0 0 1 .1 .8 .62 .62 0 0 1-.9 .1 .62 .62 0 0 1-.1-.8z" fill-rule="evenodd"/>
<circle cx="173.8" cy="55.1" r=".42"/>
<circle cx="210.5" cy="55.1" r=".42"/>
<circle cx="173.8" cy="63.6" r=".42"/>
<circle cx="210.5" cy="65" r=".42"/>
<circle cx="117.9" cy="125.7" r=".42"/>
<circle cx="117.9" cy="131.4" r=".42"/>
<circle cx="117.9" cy="137" r=".42"/>
<circle cx="134.2" cy="131.4" r=".42"/>
<circle cx="134.2" cy="125.7" r=".42"/>
<circle cx="134.2" cy="120.1" r=".42"/>
<circle cx="134.2" cy="137" r=".42"/>
<circle cx="199.9" cy="120.1" r=".42"/>
<circle cx="199.9" cy="125.7" r=".42"/>
<circle cx="199.9" cy="131.4" r=".42"/>
<circle cx="199.9" cy="137" r=".42"/>
<circle cx="52.3" cy="142.7" r=".42"/>
<circle cx="103.1" cy="159.6" r=".42"/>
<circle cx="103.1" cy="154" r=".42"/>
<circle cx="117.9" cy="148.3" r=".42"/>
<circle cx="117.9" cy="142.7" r=".42"/>
<circle cx="134.2" cy="142.7" r=".42"/>
<circle cx="185.1" cy="154" r=".42"/>
<circle cx="185.1" cy="156.8" r=".42"/>
<circle cx="199.9" cy="148.3" r=".42"/>
<circle cx="199.9" cy="142.7" r=".42"/>
<circle cx="69.2" cy="166.7" r=".42"/>
<circle cx="72.1" cy="170.9" r=".42"/>
<circle cx="73.4" cy="173.8" r=".42"/>
<circle cx="103.1" cy="166.7" r=".42"/>
<circle cx="151.2" cy="166.7" r=".42"/>
</g>
<g fill="none" stroke="#f00" stroke-width=".14">
<path d="M173.5 43.5h.5v.5h-.5zM69.6 78.8h.6v.5h-.6zM69.6 68.9h.6v.6h-.6zM189 71.1h.5v.5h-.5zM189 66.8h.5v.6h-.5zM189 75.3h.5v.5h-.5zM189 78.1h.5v.6h-.5zM160.1 83.1h.5v.5h-.5zM189 80.9h.5v.5h-.5zM189 83.8h.5v.5h-.5zM54.8 173.5h.5v.5h-.5zM54.8 170.6h.5v.6h-.5z"/>
<path d="M54.8 166.4h.5v.5h-.5z"/>
</g>
<g fill="none" stroke="#00f" stroke-width=".14">
<path d="M100.3 33.9h-55.1v55.1h165.3v-4.2h4.2M50.8 55.1h55.2M115.8 55.1h58M173.8 43.8v19.8h40.9M178.7 59.4h27.5v7h8.5M183.6 55.1h26.9M210.5 43.8v25.4h4.2M69.9 79.1h6.4M69.9 69.2h6.4M97.5 69.2v19.8M134.2 70.7v7.7M144.1 72.1h5.6v11.3h10.7"/>
<path d="M173.8 73.4v12.8h33.8v-2.8h7.1M189.3 67.1h7v.7h18.4M189.3 75.6h16.9v2.1h8.5M189.3 78.4h14.1v.7h11.3M210.5 65h4.2M214.7 70.7h-18.4v.6h-7M134.2 88.3v.7M214.7 81.9h-8.5v2.2h-16.9M214.7 80.5h-11.3v1.4h-14.1v-.7M134.9 114.4h-.7v35.3M149.1 114.4h7.7v8.5h2.8M185.8 114.4h-6.4v11.3h-2.8"/>
<path d="M199.9 114.4v38.2M53 137h-.7v12.7M67.1 137h.7v2.9h8.5M94.7 139.9h7v2.8h2.1M94.7 137h9.1M103.8 120.1h-4.9v8.5h-4.2M103.8 125.7h-3.5v5.7h-5.6M103.8 131.4h-2.1v2.8h-7M117.9 120.1v32.5M134.2 120.1h.7M134.2 125.7h.7M134.2 131.4h.7"/>
<path d="M134.2 137h.7M149.1 120.1h6.3v5.6h2.8M149.1 125.7h3.5v2.9h5.6M149.1 131.4h9.1M158.2 134.2h-8.5v2.8h-.6M158.2 137h-5.6v5.7h-3.5M176.6 137h9.2M176.6 139.9h7v2.8h2.2M185.8 120.1h-5v8.5h-4.2M185.8 125.7h-3.6v5.7h-5.6M185.8 131.4h-2.2v2.8h-7M52.3 142.7h.7"/>
<path d="M67.1 142.7h9.2M76.3 156.8h-2.9v17M76.3 154h-4.2v16.9M76.3 145.5h-7.1v21.2M94.7 156.8h2.8M94.7 154h8.4M94.7 151.2h8.4v15.5M94.7 142.7h5.6v5.6h3.5M94.7 159.6h8.4M134.2 142.7h.7M158.2 156.8h-2.8v17h-100.3M158.2 154h-4.2v16.9h-98.9"/>
<path d="M158.2 145.5h-7v21.2M176.6 156.8h8.5M176.6 154h8.5M176.6 151.2h8.5v15.5h-130M176.6 142.7h5.6v5.6h3.6M176.6 159.6h2.8"/>
</g>
<g fill="none" stroke="#c04040" stroke-width=".14">
<path d="M50.8 33.9v4.2M60.7 33.9v4.2M70.7 33.9v4.2M80.5 33.9v4.2M90.4 33.9v4.2M100.3 33.9v4.2M50.8 41v6.3M50.8 53v2.1M60.7 41v6.3M60.7 53v2.1M70.7 41v6.3M70.7 53v2.1"/>
<path d="M80.5 41v6.3M80.5 53v2.1M90.4 41v6.3M90.4 53v2.1M100.3 41v6.3M100.3 53v2.1M106 55.1h2.1M113.7 55.1h2.1M173.8 55.1h2.1M178.7 57.2v2.2M181.5 55.1h2.1M76.3 69.2h2.1"/>
<path d="M76.3 79.1h2.1M84.1 69.2h6.3M84.1 79.1h6.3M93.2 69.2h4.3M93.2 79.1h4.3M134.2 72.1h2.1M134.2 78.4v2.1M142 72.1h2.1M173.8 63.6v2.1M173.8 71.3v2.1M214.7 63.6h2.1M214.7 65h2.1"/>
<path d="M214.7 66.4h2.1M214.7 67.8h2.1M214.7 69.2h2.1M214.7 70.7h2.1M214.7 72.1h2.1M214.7 73.4h2.1M214.7 74.9h2.1M214.7 76.3h2.1M214.7 77.7h2.1M214.7 79.1h2.1M134.2 86.2v2.1M137.8 83.4h4.2"/>
<path d="M147.6 83.4h2.1M214.7 80.5h2.1M214.7 81.9h2.1M214.7 83.4h2.1M214.7 84.8h2.1M134.9 114.4h4.2M144.8 114.4h4.3M185.8 114.4h4.2M195.7 114.4h4.2M53 137h4.2M62.9 137h4.2M103.8 137h4.3"/>
<path d="M103.8 131.4h4.3M103.8 125.7h4.3M103.8 120.1h4.3M113.7 137h4.2M113.7 131.4h4.2M113.7 125.7h4.2M113.7 120.1h4.2M134.9 137h4.2M134.9 131.4h4.2M134.9 125.7h4.2M134.9 120.1h4.2M144.8 137h4.3"/>
<path d="M144.8 131.4h4.3M144.8 125.7h4.3M144.8 120.1h4.3M185.8 137h4.2M185.8 131.4h4.2M185.8 125.7h4.2M185.8 120.1h4.2M195.7 137h4.2M195.7 131.4h4.2M195.7 125.7h4.2M195.7 120.1h4.2M53 142.7h4.2"/>
<path d="M62.9 142.7h4.2M103.8 148.3h4.3M103.8 142.7h4.3M113.7 148.3h4.2M113.7 142.7h4.2M134.9 142.7h4.2M144.8 142.7h4.3M185.8 148.3h4.2M185.8 142.7h4.2M195.7 148.3h4.2M195.7 142.7h4.2"/>
</g>
<g fill="#000" stroke="#000" stroke-width=".14">
<path d="M134.2 81.2h.7l-.7 .7z"/>
<circle cx="50.8" cy="33.9" r=".42"/>
<circle cx="60.7" cy="33.9" r=".42"/>
<circle cx="70.7" cy="33.9" r=".42"/>
<circle cx="80.5" cy="33.9" r=".42"/>
<circle cx="90.4" cy="33.9" r=".42"/>
<circle cx="60.7" cy="55.1" r=".42"/>
<circle cx="70.7" cy="55.1" r=".42"/>
<circle cx="80.5" cy="55.1" r=".42"/>
<circle cx="90.4" cy="55.1" r=".42"/>
<circle cx="100.3" cy="55.1" r=".42"/>
<circle cx="97.5" cy="79.1" r=".42"/>
<circle cx="134.2" cy="72.1" r=".42"/>
<circle cx="97.5" cy="89" r=".42"/>
<circle cx="134.2" cy="89" r=".42"/>
<circle cx="149.7" cy="83.4" r=".42"/>
</g>
<g font-size="1.8">
<text x="50.8" y="23.6">QTY 3 - One set for each button group</text>
<text x="93.2" y="57.5">Brightness trimming resistor</text>
<text x="87.6" y="63.2">All LEDs built into AP pushbutton switches</text>
<text x="241.1" y="188.7">Title</text>
<text x="241.1" y="193.8">Author</text>
<text x="241.1" y="201.5">File</text>
<text x="286.3" y="201.5">Document</text>
<text x="210.9" y="204">C:\Users\petern\Desktop\KSP Stuff\Control Panel\Documentation\Panel Schematics.dsn</text>
<text x="241.1" y="206.5">Revision</text>
<text x="242.4" y="209.1">1.0</text>
<text x="260" y="206.5">Date</text>
<text x="286.3" y="206.5">Sheets</text>
<text x="287.6" y="209.1">4</text>
</g>
<g font-size="1.8" fill="#008020">
<text x="174.4" y="41.7" transform="rotate(-90 174.4 41.7)">Ref 17</text>
<text x="63.2" y="69.8">Ref 8</text>
<text x="181.4" y="72">Ref 12</text>
<text x="181.4" y="67.7">Ref 11</text>
<text x="181.4" y="76.2">Ref 13</text>
<text x="63.2" y="79.8">Ref 9</text>
<text x="162.5" y="84">Ref 10</text>
<text x="181.4" y="79">Ref 14</text>
<text x="181.4" y="81.9">Ref 15</text>
<text x="181.4" y="84.7">Ref 16</text>
<text x="48.3" y="167.3">Ref 7</text>
<text x="48.3" y="171.6">Ref 6</text>
<text x="48.3" y="174.4">Ref 5</text>
</g>
<g font-size="1.4" fill="#c04040">
<text x="55.8" y="35">LED</text>
<text x="65.7" y="35">LED</text>
<text x="75.6" y="35">LED</text>
<text x="85.5" y="35">LED</text>
<text x="95.4" y="35">LED</text>
<text x="105.2" y="35">LED</text>
<text x="53" y="46.3">220</text>
<text x="62.9" y="46.3">220</text>
<text x="72.8" y="46.3">220</text>
<text x="82.6" y="46.3">220</text>
<text x="92.5" y="46.3">220</text>
<text x="102.4" y="46.3">220</text>
<text x="106" y="53.4">330</text>
<text x="176.6" y="53.4">CONTRAST TRIM</text>
<text x="175.2" y="57.6">5K</text>
<text x="214.7" y="61.8">LCD CONN</text>
<text x="76.3" y="67.5">220</text>
<text x="86.2" y="66.1">CANCEL</text>
<text x="137" y="70.4">10K</text>
<text x="175.9" y="67.5">220</text>
<text x="76.3" y="77.4">220</text>
<text x="86.2" y="76">POWER</text>
<text x="137" y="78.8">Q_2N2222</text>
<text x="145.5" y="81.6">220</text>
<text x="134.9" y="112">AP1</text>
<text x="185.8" y="112">CANCEL CAUTION</text>
<text x="81.1" y="119.9">MCP23017</text>
<text x="103.8" y="117.6">AP6</text>
<text x="134.9" y="117.6">AP2</text>
<text x="163" y="119.9">MCP23017</text>
<text x="185.8" y="117.6">AP6</text>
<text x="103.8" y="123.3">AP5</text>
<text x="134.9" y="123.3">AP3</text>
<text x="185.8" y="123.3">AP5</text>
<text x="103.8" y="128.9">AP4</text>
<text x="134.9" y="128.9">AP4</text>
<text x="185.8" y="128.9">AP4</text>
<text x="53" y="134.6">POWER</text>
<text x="103.8" y="134.6">AP3</text>
<text x="134.9" y="134.6">AP5</text>
<text x="185.8" y="134.6">AP3</text>
<text x="53" y="140.3">CANCEL</text>
<text x="103.8" y="140.3">AP2</text>
<text x="134.9" y="140.3">AP6</text>
<text x="185.8" y="140.3">AP2</text>
<text x="103.8" y="145.9">AP1</text>
<text x="185.8" y="145.9">AP1</text>
<text x="103.8" y="151.8">..</text>
<text x="185.8" y="151.8">..</text>
</g>
<text font-size="1.4" x="215" y="63.3">1</text>
</svg>
